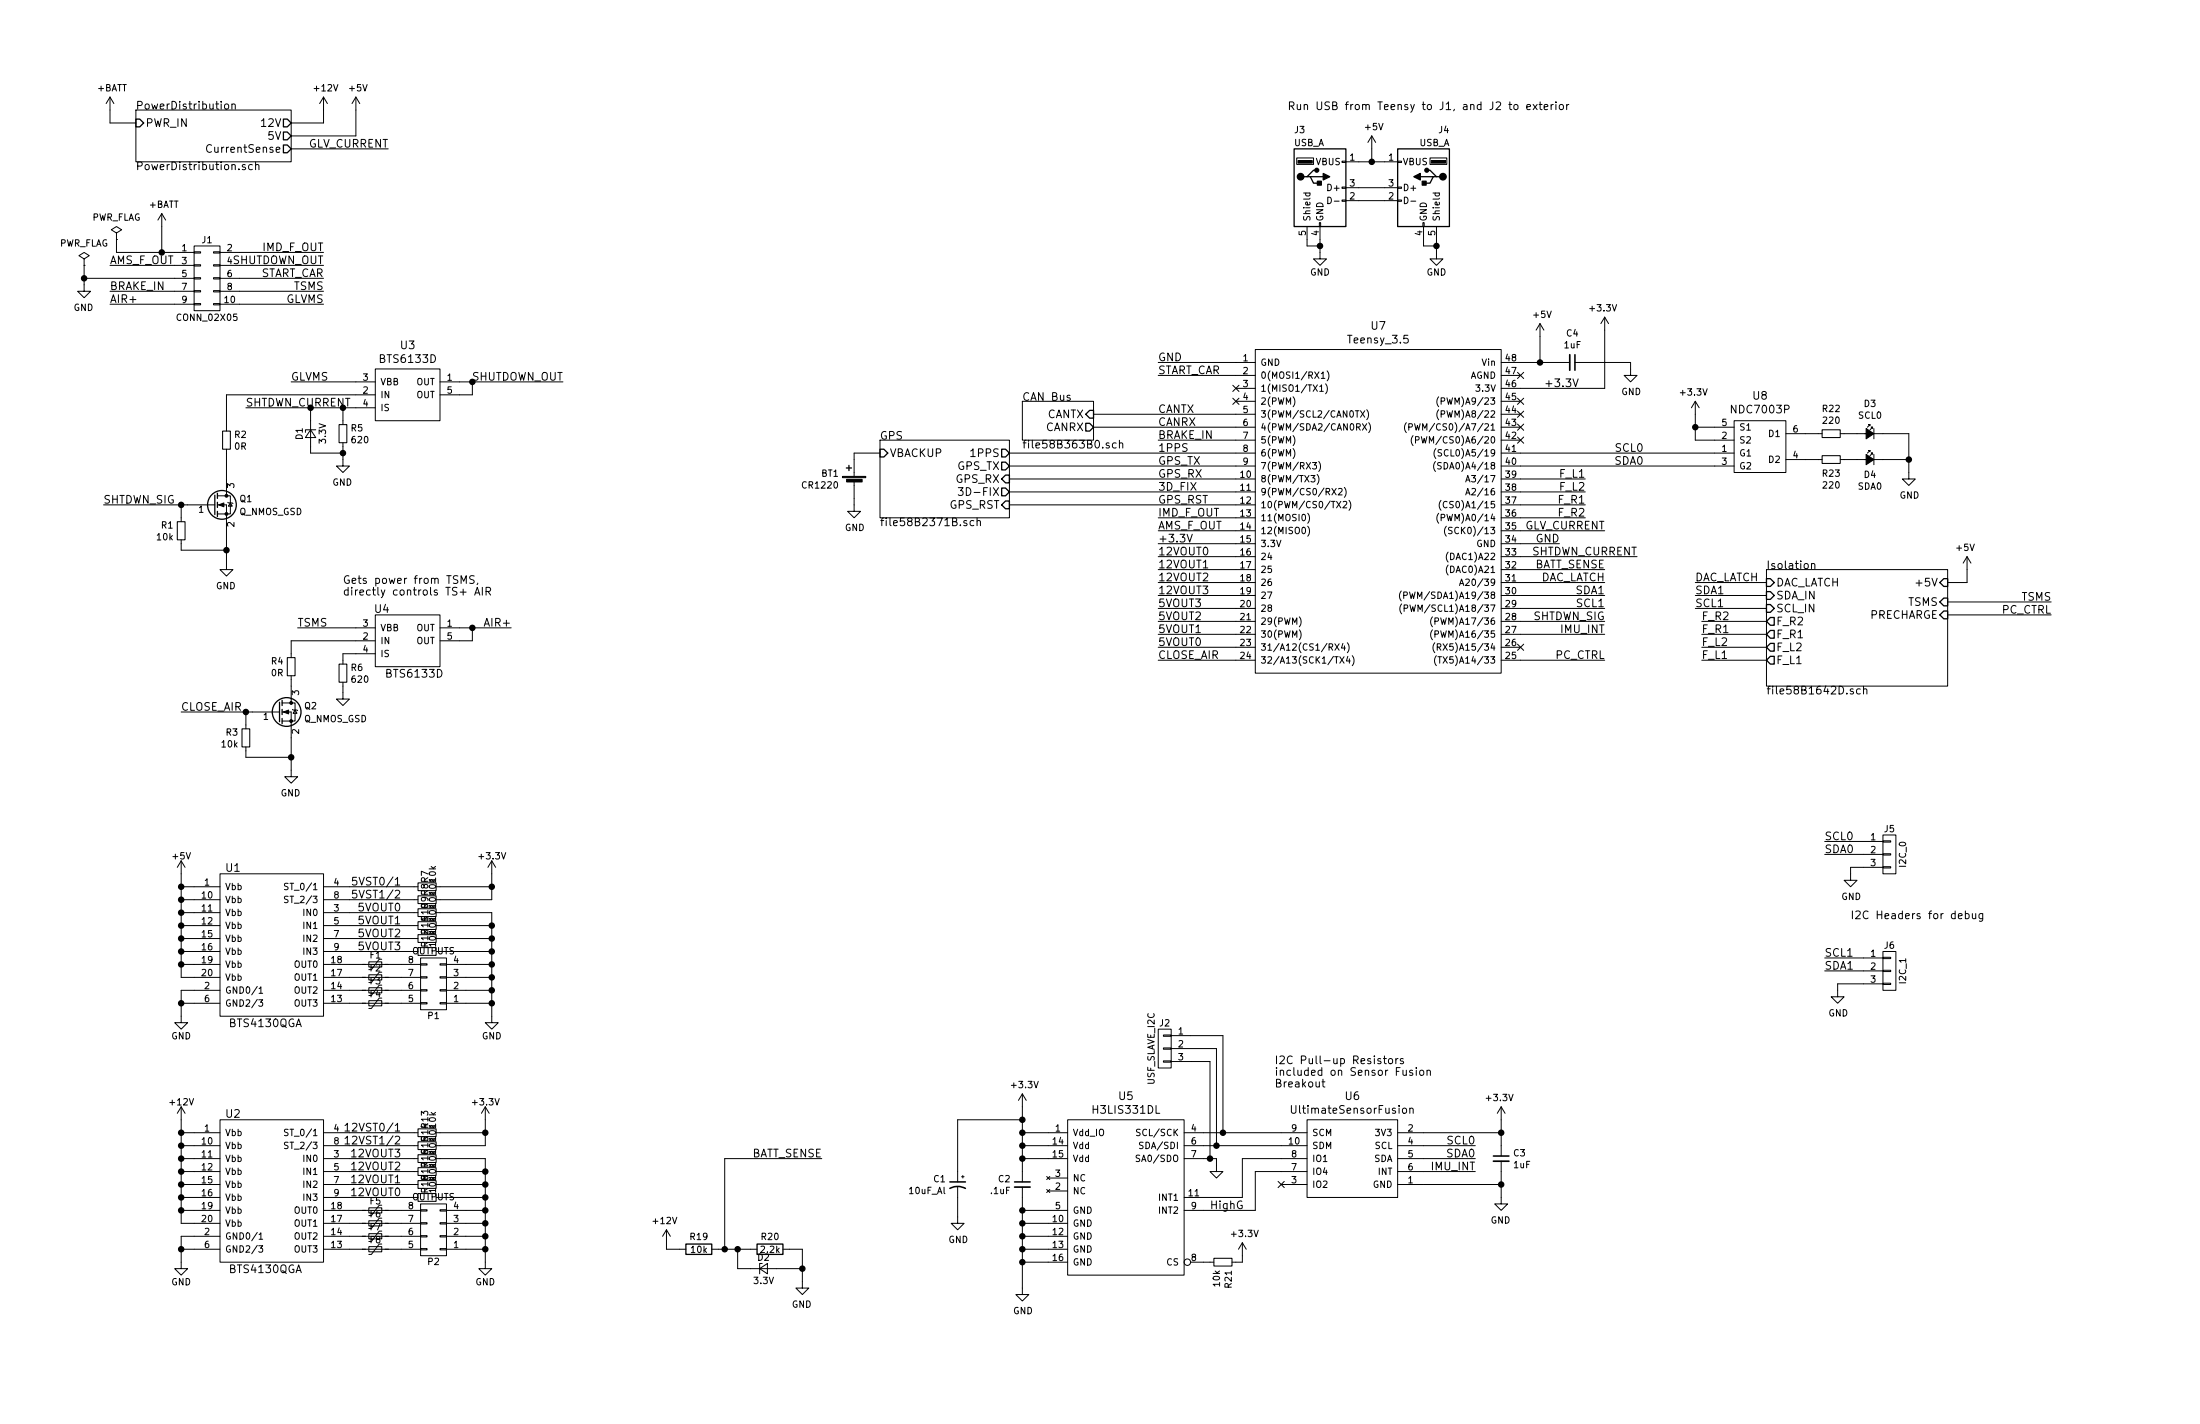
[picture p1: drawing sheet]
<svg xmlns="http://www.w3.org/2000/svg" width="432mm" height="279mm" viewBox="0 0 432 279" stroke-linecap="round" stroke-linejoin="round" font-family="sans-serif">
<g fill="none" stroke="#000" stroke-width=".2">
<path d="M21.6 19.1l-.8 1.2M21.6 19.1v5h5.1M21.6 19.1l.8 1.2M63.5 19.1l-.8 1.2M63.5 19.1v5h-6.4M63.5 19.1l.8 1.2M69.8 19.1l-.7 1.2M69.8 19.1v7.6h-12.7M69.8 19.1l.8 1.2M302.3 20v1.3l.4 .2M305.4 20v.1M26.7 21.6h30.4v10.2h-30.4z"/>
<path d="M41.5 28.5a.72 .72 0 0 0-1 .5 .72 .72 0 0 0 .7 .9l.3-.2M44.1 20.5l.3-.1 .4 .1 .1 .6-.2 .2-.3 .1-.3-.1zM45.5 20.5h.1a.36 .36 0 0 1 .6 .1v.8M45.5 20.4v1M48.1 32.4l-.3-.1-.3 .2 .1 .2 .5 .2v.3h-.6M49.5 32.4l-.4-.1-.3 .3v.4l.1 .2h.6M50.2 32.4a.36 .36 0 0 1 .6 .1v.8M50.2 31.8v1.5M57.1 29.2h19.1M254.5 31h3.3v1.3h-3.3zM255.9 37.9h1.2M256.3 37.9v.3l.2 .3 .5-.1v-.5"/>
<path d="M260.6 38.7a.64 .64 0 0 1 .7 .6 .64 .64 0 0 1-.7 .7zM261.9 39.5h.9M263.4 39.2h.8v.3h-.8zM263.4 36.7h.8v.3h-.8zM263.4 31.6h.8v.3h-.8zM264.2 31.8h10.1M264.2 39.4h10.1M264.2 36.8h10.1M269.2 26.7l-.7 1.2M269.2 26.7v5.1M269.2 26.7l.8 1.2M274.3 39.2h.8v.3h-.8z"/>
<path d="M274.3 36.7h.8v.3h-.8zM274.3 31.6h.8v.3h-.8zM275.6 38.7a.64 .64 0 0 1 .8 .6 .64 .64 0 0 1-.8 .7zM276.9 39.5h1M280.7 31h3.3v1.3h-3.3zM281.3 37.9h1.2M281.7 37.9v.3l.2 .3 .5-.1v-.5M297.2 20.7l.2-.2 .5 .2v.5l-.1 .2-.4 .1-.2-.1zM299.7 21l.7-.1-.1-.3-.4-.1-.2 .2v.7h.6M300.9 20.5l.8 1M301.7 20.5l-.8 1M302.1 20.5h.6"/>
<path d="M303.1 21l.7-.1-.1-.3-.4-.1-.2 .2v.7h.6M304.4 20.5v1M304.9 20.5l-.3 .1-.2 .2M305.4 20.5v1M306.1 20.7l.2-.2 .5 .2 .1 .5-.2 .2-.4 .1-.2-.1zM307.5 20.5v1M307.9 20.5l-.3 .1-.1 .2M16.5 52.1v5.1h-1.3l1.3 1.2 1.3-1.2h-1.3M16.5 52.1h.1M16.5 50.8l-1-.6 1-.7 1 .7-1 .6v1.3M16.5 54.6h21.6M21.6 59.7h16.5"/>
<path d="M21.6 57.2h16.5M21.6 52.1h16.5M22.9 47h.1M22.9 45.7l1-.6-1-.6-1.1 .6 1.1 .6v1.3M22.9 47v2.5h15.2M31.7 41.9l-.7 1.3M31.7 41.9v7.6M31.7 41.9l.8 1.3M38.1 59.6h1.3v.2h-1.3zM38.1 57h1.3v.3h-1.3zM38.1 54.5h1.3v.2h-1.3zM38.1 51.9h1.3v.3h-1.3z"/>
<path d="M38.1 49.4h1.3v.3h-1.3zM38.1 48.3h5.1v12.7h-5.1zM41.9 59.6h1.3v.2h-1.3zM41.9 57h1.3v.3h-1.3zM41.9 54.5h1.3v.2h-1.3zM41.9 51.9h1.3v.3h-1.3zM41.9 49.4h1.3v.3h-1.3zM43.2 59.7h20.3M43.2 57.2h20.3M43.2 52.1h20.3M43.2 49.5h20.3M43.2 54.6h20.3"/>
<path d="M256.5 44.5v3.8h2.6M259 43.7h.2v.8h-.2zM259.1 44.5v6.3h1.2l-1.2 1.3-1.3-1.3h1.3M279.3 43.7h.2v.8h-.2zM279.4 44.5v3.8h2.5M281.9 44.5v6.3h1.3l-1.3 1.3-1.2-1.3h1.2M57.1 74.9h16.6M73.7 72.4h12.7v10.2h-12.7zM73.7 77.5h-29.3v7.1M86.4 74.9h24.1M92.7 74.9v2.6h-6.3M200.7 78.7h13.9v7.7h-13.9z"/>
<path d="M210 77.6l-.3-.1-.3 .3 .1 .2 .5 .1v.4h-.6M227.3 71.1h19.1M227.3 73.7h19.1M242 75.6l1.2 1.2M242 78.1l1.2 1.2M242.6 76.2h3.8M242.6 78.7h3.8M243.2 75.6l-1.2 1.2M243.2 78.1l-1.2 1.2M246.4 68.6h48.2v63.5h-48.2zM259 75.9l.4-.4v1.3M259 76.8h.7"/>
<path d="M259.3 73.3l.4-.3v1.2M259.3 74.2h.7M260.2 75.3a1.51 1.51 0 0 1 0 2M260.5 72.8a1.51 1.51 0 0 1 0 1.9M282.4 77.9a1.51 1.51 0 0 0 0 1.9M282.9 78.7l.6-.1v-.4l-.6-.1v1.2M294.6 71.1h13.5M294.6 73.7h3.8M294.6 78.7h3.8M297.8 73.1l1.3 1.2M297.8 78.1l1.3 1.2M299.1 73.1l-1.3 1.2"/>
<path d="M299.1 78.1l-1.3 1.2M302.3 63.5l-.8 1.3M302.3 63.5v7.6M302.3 63.5l.7 1.3M303.4 75.3h1.2M309.1 71.1h10.9v2.6h1.3l-1.3 1.2-1.2-1.2h1.2M315 62.2l.7 1.3M315 62.2v14h-20.4M315 62.2l-.8 1.3M332.7 78.7v7.7h7.7M332.7 78.7l.8 1.3M332.7 78.7l-.7 1.3"/>
<path d="M20.3 99.1h21.9M35.6 99.1v3.3M42.7 99.1h1.7v12.7h-1.2l1.2 1.2 1.3-1.2h-1.3M42.7 97.3h1.7M43.7 84.6h1.5v3.5h-1.5zM44.4 97.3h.8v3.5h-2.5M44.4 88.1v9.2M44.7 98.6l1 .2M45.2 98.7l.4 .6h-.8zM48.3 80h25.4M61 84.3l1 1.6h-2.1zM61 80v8.9h6.3"/>
<path d="M62 84.3h-2.1v.5M66.5 83.3h1.6v3.6h-1.6zM67.3 86.9v4.5h-1.3l1.3 1.3 1.3-1.3h-1.3M67.3 80v3.3M167.6 94.5v5.8h1.3l-1.3 1.3-1.2-1.3h1.2M172.7 86.4h25.4v15.2h-25.4zM172.7 88.9h-5.1v4.6M188.1 95.7h.9l-.5 .6h.4l.1 .2v.6l-.3 .1h-.4l-.2-.1M198.1 88.9h48.3M198.1 91.4h48.3M198.1 94h48.3M198.1 96.5h48.3"/>
<path d="M198.1 99.1h48.3M214.6 83.8h31.8M214.6 81.3h31.8M219.1 87l-.5-.1-.3 .3v.4l.2 .2h.6M219.7 87h.1a.36 .36 0 0 1 .6 .1v.8M219.7 86.4v1.5M227.3 86.4h19.1M257.6 90.8h.8l-.4 .4 .3 .1v.6l-.1 .1-.6-.1M258.5 93.1a1.51 1.51 0 0 1 0 1.9M258.8 90.6a1.51 1.51 0 0 1 0 1.9M261.4 95.8l.9 1.3M262.3 95.8l-.9 1.3"/>
<path d="M262.3 98.4l.9 1.2M262.7 95.9l.5-.1 .2 .4-.8 .9h.8M263.2 98.4l-.9 1.2M263.6 98.5l.5-.1 .2 .3-.7 .9h.7M263.9 95.6a1.51 1.51 0 0 1 0 2M264.8 98.2a1.51 1.51 0 0 1 0 1.9M267 80.6l.9 1.3M267.4 83.1l.8 1.3M267.9 80.6l-.9 1.3M268.2 80.4a1.51 1.51 0 0 1 0 1.9M268.2 83.1l-.8 1.3M268.6 82.9a1.51 1.51 0 0 1 0 2"/>
<path d="M276 82.9a1.51 1.51 0 0 0 0 2M276.5 83.8l.6-.1 .1-.5-.7-.1v1.3M277.3 85.5a1.51 1.51 0 0 0 0 1.9M277.6 83.1l.4 1.3 .2-.9 .2 .9 .3-1.3M277.8 86.3h.6l.1-.5-.7-.1v1.2M279 85.7l.3 1.2 .2-.9 .3 .9 .3-1.2M281.7 90.6a1.51 1.51 0 0 0 0 1.9M281.8 88a1.51 1.51 0 0 0 0 2M282.4 80.4a1.51 1.51 0 0 0 0 1.9M282.8 98.2a1.51 1.51 0 0 0 0 1.9M282.9 81.3l.6-.1v-.5l-.6-.1v1.3M282.9 90.8l-.7 .1v.3l.6 .3 .1 .3-.2 .2-.5-.1"/>
<path d="M283 88.3l-.5-.1-.3 .2 .1 .3 .6 .3v.4l-.2 .1-.5-.1M284 98.5a.61 .61 0 0 0-.8 .4 .61 .61 0 0 0 .6 .7l.2-.1M287.7 97.1l.4-1.3 .4 1.3M287.7 94.6l.4-1.3 .4 1.3M287.8 96.7h.6M287.8 94.2h.6M294.6 88.9h45.8M294.6 86.4h3.8M294.6 91.4h45.8M294.6 83.8h3.8M294.6 81.3h3.8M294.6 94h16.5"/>
<path d="M294.6 96.5h16.5M294.6 99.1h16.5M297.8 80.7l1.3 1.2M297.8 83.2l1.3 1.2M297.8 85.8l1.3 1.2M299.1 80.7l-1.3 1.2M299.1 83.2l-1.3 1.2M299.1 85.8l-1.3 1.2M332.7 83.8h7.7M340.4 82.6h10.1v10.1h-10.1zM350.5 90.2h7.1M350.5 85.1h7.1"/>
<path d="M357.6 84.3h3.6v1.6h-3.6zM357.6 89.4h3.6v1.5h-3.6zM361.2 85.1h13.4v8.9h1.3l-1.3 1.3-1.2-1.3h1.2M361.2 90.2h13.4M367 83.6v-.3h-.2h.2l-.5 .5M367 88.6v-.2h-.2h.2l-.5 .5M367.5 84.1v-.3h-.2h.2l-.5 .5M367.5 89.2v-.3h-.2h.2l-.5 .5M367.8 84.1v2M367.8 89.2v2M34.8 102.4h1.5v3.5h-1.5zM35.6 105.9v2.1h8.8"/>
<path d="M90.3 116.2h1.2M90.5 114.5v-1.5l.5 1 .5-1v1.5M93.1 113a.62 .62 0 0 0-.8 .1v.4l.7 .4v.4a.62 .62 0 0 1-.8 .1M93.2 116.8l.5-1.6 .5 1.6M93.3 116.3h.7M93.8 114.4l-.2 .3M94.7 115.2v1.6M95.4 116.1l.7-.1 .2-.3-.1-.3-.2-.2h-.6v1.6M95.8 116.1l.5 .7M191.1 102.2l-.4-.1-.3 .3v.5l.2 .2h.5M191.8 102.3v-.1a.36 .36 0 0 1 .6 .2v.7M191.8 101.6v1.5"/>
<path d="M227.3 119.4h19.1M227.3 116.8h19.1M227.3 114.3h19.1M227.3 111.8h19.1M227.3 101.6h19.1M227.3 109.2h19.1M227.3 104.1h19.1M227.3 106.7h19.1M233 104.8l.5 1.5 .5-1.5M256.7 100.7a1.51 1.51 0 0 1 0 2M256.7 103.3a1.51 1.51 0 0 1 0 1.9M275 116a1.51 1.51 0 0 0 0 1.9"/>
<path d="M275.1 118.5a1.51 1.51 0 0 0 0 1.9M275.5 116.8l.6-.1 .1-.4-.7-.1v1.2M275.6 119.4l.6-.1 .1-.5-.7-.1v1.3M276.7 116.2l.3 1.2 .2-.9 .2 .9 .3-1.2M276.7 118.7l.3 1.3 .3-1 .2 1 .3-1.3M282.4 100.7a1.51 1.51 0 0 0 0 2M282.9 101.6l.6-.1v-.5l-.6-.1v1.3M283.9 103.3a1.51 1.51 0 0 0 0 1.9M284.2 110.9a1.51 1.51 0 0 0 0 1.9M284.2 108.3a1.51 1.51 0 0 0 0 2M285 103.5h-.5l-.2 .2 .1 .3 .6 .2v.4l-.2 .1-.5-.1M286.5 114.9l.4-1.3 .4 1.3"/>
<path d="M286.6 114.5h.6M294.6 119.4h20.4M294.6 116.8h20.4M294.6 114.3h20.4M294.6 111.8h20.4M294.6 101.6h16.5M294.6 109.2h26.7M294.6 104.1h20.4M294.6 106.7h11.5M332.7 119.4h14M332.7 116.8h14M332.7 114.3h14"/>
<path d="M346.7 111.8h35.6v22.8h-35.6zM355.5 110.7l.1-.1a.36 .36 0 0 1 .6 .2v.8M355.5 110.6v1M382.3 118.1h20.3M386.1 109.2l.7 1.3M386.1 109.2v5.1h-3.8M386.1 109.2l-.8 1.3M35.6 139.7h19.3M48.3 139.7v3.3M55.4 139.7h1.7v12.7h-1.2l1.2 1.3 1.3-1.3h-1.3M55.4 137.9h1.7M56.4 129h1.5v3.6h-1.5z"/>
<path d="M57.1 137.9h.8v3.6h-2.5M57.1 132.6v5.3M57.4 139.2l1 .2M57.9 139.3l.4 .7h-.8zM58.4 123.2h15.3M66.5 130.3h1.6v3.6h-1.6zM67.3 133.9v3.3h-1.3l1.3 1.2 1.3-1.2h-1.3M73.7 120.7h12.7v10.1h-12.7zM73.7 128.3h-6.4v2M73.7 125.7h-16.6v3.3M86.4 123.2h13.9M92.7 123.2v2.5h-6.3"/>
<path d="M227.3 121.9h19.1M227.3 124.5h19.1M227.3 127h19.1M227.3 129.5h19.1M255 121a1.51 1.51 0 0 1 0 2M255 123.6a1.51 1.51 0 0 1 0 1.9M262 126.3l.8 1.3M262.8 126.3l-.8 1.3M263 128.9l.8 1.2M263.6 126.2l-.3 1h.8M263.8 128.9l-.8 1.2M263.9 126.7v.9"/>
<path d="M264.4 126.1a1.51 1.51 0 0 1 0 2M264.5 128.8l-.2 .9h.7M264.8 129.3v.8M265.4 128.7a1.51 1.51 0 0 1 0 1.9M281.2 123.6a1.51 1.51 0 0 0 0 1.9M281.2 121a1.51 1.51 0 0 0 0 2M281.6 126.1a1.51 1.51 0 0 0 0 2M281.6 124.4h.6l.1-.5-.7-.1v1.2M281.6 121.9l.6-.1 .1-.5-.7-.1v1.3M281.9 128.7a1.51 1.51 0 0 0 0 1.9M282.1 127l.6-.1 .1-.5-.7-.1v1.3M282.2 128.9h.7"/>
<path d="M282.4 127l.4 .6M282.6 128.9v1.2M294.6 121.9h20.4M294.6 124.5h20.4M294.6 127h3.8M294.6 129.5h20.4M297.8 126.4l1.3 1.2M299.1 126.4l-1.3 1.2M334 121.9h12.7M334 124.5h12.7M334 127h12.7M334 129.5h12.7"/>
<path d="M365.1 135.2h-.4l-.3 .3v.4l.1 .2h.6M365.8 135.3v-.1a.36 .36 0 0 1 .6 .2v.8M365.8 134.6v1.6M382.3 120.7h20.3M47.5 143h1.5v3.6h-1.5zM48.3 146.6v2h8.8M35.6 168.9v22.9h7.6M35.6 174h7.6M35.6 179.1h7.6M35.6 176.5h7.6M35.6 168.9l-.8 1.3M35.6 168.9l.7 1.3"/>
<path d="M43.2 171.5h20.3v27.9h-20.3zM56.5 173.4h-.6v.4l.5 .2 .1 .3-.2 .3-.5-.1M56.5 175.9h-.6v.4l.5 .3 .1 .3-.2 .2-.5-.1M63.5 174h18.5M63.5 179.1h18.5M63.5 176.5h18.5M70 172.1h-.8v.8l.2-.2 .5 .1 .2 .6-.4 .3-.5-.2M70 174.7h-.8v.7l.2-.1h.5l.2 .6-.4 .3-.5-.2M82 178.3h3.6v1.5h-3.6zM82 175.8h3.6v1.5h-3.6zM82 173.2h3.6v1.6h-3.6zM84.2 170.5h1.3"/>
<path d="M84.3 171.2a.76 .76 0 0 1 1.2 .3 .74 .74 0 0 1-1.3-.2zM84.3 178.8a.69 .69 0 0 1 1.2 .3 .74 .74 0 0 1-1.3-.1zM84.6 170l.5 .5M85.5 179.9v.7M85.5 170l-.5 .4M85.6 179.1h10.9v21.6h1.3l-1.3 1.2-1.3-1.2h1.3M85.6 174h10.9M96.5 168.9v7.6h-10.9M96.5 168.9l-.7 1.3M96.5 168.9l.8 1.3M358.1 165.1h11.5M358.1 167.6h11.5"/>
<path d="M369.6 170.1h1.5v.2h-1.5zM369.6 167.5h1.5v.3h-1.5zM369.6 165h1.5v.2h-1.5zM369.6 163.8h2.5v7.7h-2.5zM369.6 170.2h-6.4v2.5h1.3l-1.3 1.3-1.3-1.3h1.3M385.7 179.3l.5-.1 .3 .4v.4l-.2 .2h-.6M385.7 178.7v1.6M387.1 179.2v.9a.38 .38 0 0 0 .7 0M387.8 179.2v1.1M389.2 179.2v1.3l-.3 .3-.4-.1M389.2 179.3l-.5-.1-.3 .4v.4l.2 .2h.6M35.6 181.6h7.6"/>
<path d="M35.6 196.9h7.6M35.6 184.2h7.6M35.6 186.7h7.6M35.6 189.2h7.6M43.2 194.3h-7.6v6.4h1.2l-1.2 1.2-1.3-1.2h1.3M50.8 196.2h.8l-.5 .4 .4 .1v.6l-.2 .1-.5-.1M50.9 194l.3-.4v1.3M50.9 194.9h.7M63.5 194.3h19M63.5 181.6h18.5M63.5 196.9h19M63.5 184.2h18.5"/>
<path d="M63.5 186.7h17.8M63.5 191.8h19M63.5 189.2h19M72.4 196.3h2.5v1.1h-2.5zM74.9 190.8h-.5l-1.5 2h-.5M74.9 193.3h-.5l-1.5 2h-.5M74.9 195.8h-.5l-1.5 2.1h-.5M74.9 188.2h-.5l-1.5 2h-.5M82 180.8h3.6v1.6h-3.6zM82 183.4h3.6v1.5h-3.6zM82 185.9h3.6v1.6h-3.6zM82.5 188h5.1v10.1h-5.1z"/>
<path d="M82.5 189.1h1.3v.3h-1.3zM82.5 191.6h1.3v.3h-1.3zM82.5 194.2h1.3v.2h-1.3zM82.5 196.7h1.3v.3h-1.3zM84.2 180.6h1.3M84.3 181.3a.69 .69 0 0 1 1.2 .3 .74 .74 0 0 1-1.3-.1zM84.6 180.2l.5 .4M85.5 180.2h-1.3l.4 .4M85.5 180.2l-.5 .3M85.6 181.6h10.9M85.6 184.2h10.9M86.4 189.1h1.2v.3h-1.2z"/>
<path d="M86.4 191.6h1.2v.3h-1.2zM86.4 194.2h1.2v.2h-1.2zM86.4 196.7h1.2v.3h-1.2zM86.4 186.7h10.1M87.6 194.3h8.9M87.6 196.9h8.9M87.6 191.8h8.9M87.6 189.2h8.9M358.1 188h11.5M358.1 190.5h11.5M369.6 192.9h1.5v.3h-1.5zM369.6 190.4h1.5v.2h-1.5z"/>
<path d="M369.6 187.8h1.5v.3h-1.5zM369.6 186.7h2.5v7.6h-2.5zM369.6 193h-8.9v2.6h1.2l-1.2 1.3-1.3-1.3h1.3M35.6 217.2v22.8h7.6M35.6 217.2l-.8 1.2M35.6 217.2l.7 1.2M43.2 219.7h20.3v28h-20.3zM84.2 218.7h1.3M84.3 219.5a.76 .76 0 0 1 1.2 .2 .74 .74 0 0 1-1.3-.1zM84.6 218.3l.5 .4M85.5 218.3l-.5 .3M95.2 217.2v7.6h-9.6"/>
<path d="M95.2 217.2l-.7 1.2M95.2 217.2l.8 1.2M200.7 214.6v17.3M200.7 214.6l-.8 1.3M200.7 214.6l.7 1.3M200.7 219.7h-12.7v12.2M209.5 219.7h22.9v30.5h-22.9zM227.3 201.9h2.6v7.7h-2.6zM228.3 208.2h1.6v.2h-1.6zM228.3 205.6h1.6v.3h-1.6zM228.3 203.1h1.6v.2h-1.6zM229.9 203.2h10.1v19.1"/>
<path d="M229.9 205.7h8.9v19.1M229.9 208.3h7.6v19M253.5 216.9v1.3l.3 .2h.3l.3-.2v-1.3M256.5 219.7h17.8v15.3h-17.8zM259.5 212.3h.5M259.7 211.8v1.3l.3 .2M271 207.8l-.4-.1-.2 .2 .1 .2 .5 .2v.3h-.6M271.5 207.7h.6M271.7 207.2v1.3l.4 .2M272.6 207.8l.2-.1 .5 .1v.6l-.1 .2-.4 .1-.2-.1zM274 207.7v1M274.4 207.7l-.3 .1-.1 .2"/>
<path d="M275.4 210v.8a.38 .38 0 0 0 .6 0M275.4 207.8l-.3-.1-.3 .2 .1 .2 .5 .2v.3h-.6M275.4 217.5l.4-.1 .3 .3v.5l-.3 .2h-.4l-.1-.2zM276 210v1M276.7 217.6l.1-.1a.36 .36 0 0 1 .6 .2v.7M276.7 217.4v1M277.2 210.1l-.3-.1-.2 .2v.2l.5 .2v.3h-.5M278 209.5v.1M278 210v1M278.7 210.1l.2-.1 .5 .1 .1 .6-.2 .2-.4 .1-.2-.2zM280.1 210.1h.1a.36 .36 0 0 1 .5 .1v.8M280.1 210v1"/>
<path d="M294.6 217.2l.8 1.2M294.6 217.2v9.6M294.6 217.2l-.7 1.2M35.6 237.5h7.6M35.6 222.3h7.6M35.6 227.3h7.6M35.6 229.9h7.6M35.6 232.4h7.6M35.6 224.8h7.6M35.6 235h7.6M56.5 221.6l-.6 .1v.3l.5 .3 .1 .3-.2 .2h-.5M56.5 224.2h-.6v.4l.5 .2 .1 .3-.2 .3-.5-.1"/>
<path d="M63.5 237.5h19M63.5 222.3h18.5M63.5 227.3h18.5M63.5 229.9h18.5M63.5 232.4h18.5M63.5 224.8h18.5M63.5 235h17.8M67.7 220.8l.5-.4v1.5M67.7 223.4l.5-.5v1.6M67.7 221.9h.9M67.7 224.5h.9M74.9 236.5h-.5l-1.5 2h-.5"/>
<path d="M74.9 239h-.5l-1.5 2h-.5M82 226.6h3.6v1.5h-3.6zM82 229.1h3.6v1.5h-3.6zM82 231.6h3.6v1.6h-3.6zM82 234.2h3.6v1.5h-3.6zM82 224h3.6v1.6h-3.6zM82 221.5h3.6v1.5h-3.6zM82.5 236.2h5.1v10.2h-5.1zM82.5 237.4h1.3v.2h-1.3zM82.5 239.9h1.3v.3h-1.3zM84.2 228.9h1.3M84.2 231.4h1.3"/>
<path d="M84.3 229.6a.76 .76 0 0 1 1.2 .3 .74 .74 0 0 1-1.3-.1zM84.3 232.2a.76 .76 0 0 1 1.2 .2 .74 .74 0 0 1-1.3-.1zM84.3 227.1a.69 .69 0 0 1 1.2 .3 .74 .74 0 0 1-1.3-.2zM84.6 228.4l.5 .5M84.6 231l.5 .4M85.5 228.5h-1.3l.4 .4M85.5 231h-1.3l.4 .4M85.5 228.1v.8M85.5 230.7v.7M85.5 233.2v.7M85.5 228.4l-.5 .4M85.5 231l-.5 .3"/>
<path d="M85.6 227.3h9.6v21.6h1.3l-1.3 1.3-1.2-1.3h1.2M85.6 222.3h9.6M85.6 229.9h9.6M85.6 232.4h9.6M86.4 237.4h1.2v.2h-1.2zM86.4 239.9h1.2v.3h-1.2zM86.4 235h8.8M87.6 237.5h7.6M161.3 227.3h-19.1v17.8M188 232.9v7.1h1.2l-1.2 1.3-1.3-1.3h1.3M188.7 230.9h.5M189 230.6v.5"/>
<path d="M200.7 232.9v21.1h1.2l-1.2 1.3-1.3-1.3h1.3M200.7 237.5h8.8M200.7 222.3h8.8M200.7 227.3h8.8M200.7 224.8h8.8M205.4 233.4l.6 .6M205.4 230.8l.6 .6M205.7 233.7h3.8M205.7 231.1h3.8M206 233.4l-.6 .6M206 230.8l-.6 .6M223.7 226.7l-.5-.1-.2 .3 .1 .3 .5 .2v.4l-.1 .1-.5-.1"/>
<path d="M223.8 221.6l-.7 .1v.3l.5 .3 .2 .3-.3 .2h-.4M224.4 224.2h-.7v.4l.5 .2 .2 .3-.3 .3-.5-.1M232.4 227.3h6.4v2.6h1.2l-1.2 1.2-1.3-1.2h1.3M232.4 222.3h24.1M232.4 224.8h24.1M250.9 231.8l1.2 1.2M251.5 232.4h5M252.1 231.8l-1.2 1.2M256.5 229.9h-10.1v7.6h-14M256.5 227.3h-12.7v7.7h-11.4M274.3 222.3h20.3M274.3 227.3h15.3"/>
<path d="M274.3 229.9h15.3M274.3 232.4h20.3M274.3 224.8h15.3M294.6 227.8v8.4h-1.2l1.2 1.3 1.3-1.3h-1.3M35.6 245.1h7.6M43.2 242.6h-7.6v6.3h1.2l-1.2 1.3-1.3-1.3h1.3M50.8 244.4h.8l-.5 .5 .4 .1v.6l-.2 .1-.5-.1M50.9 242.2l.3-.3v1.3M50.9 243.2h.7M63.5 245.1h19M63.5 242.6h19M63.5 240h19"/>
<path d="M72.4 244.6h2.5v1h-2.5zM74.9 241.6h-.5l-1.5 2h-.5M74.9 244.1h-.5l-1.5 2h-.5M82.5 242.4h1.3v.3h-1.3zM82.5 245h1.3v.2h-1.3zM86.4 242.4h1.2v.3h-1.2zM86.4 245h1.2v.2h-1.2zM87.6 245.1h7.6M87.6 242.6h7.6M87.6 240h7.6M130.8 241.3v3.8h3.8M130.8 241.3l.8 1.3"/>
<path d="M130.8 241.3l-.8 1.3M139.7 245.1h8.9M144.8 245.1v3.8h12.7M149.1 248.9l1.5-1v2zM149.6 247.9h-.5v2M153.7 245.1h3.8v7.6h-1.3l1.3 1.3 1.2-1.3h-1.2M200.7 245.1h8.8M200.7 242.6h8.8M200.7 240h8.8M200.7 247.7h8.8M233.7 247.7h4.6M238.3 246.9h3.5v1.5h-3.5z"/>
<path d="M243.8 243.8v3.9h-2M243.8 243.8l-.7 1.3M243.8 243.8l.8 1.3"/>
<circle cx="233" cy="247.6" r=".63"/>
</g>
<g fill="none" stroke="#000" stroke-width=".25">
<path d="M26.7 23.4h.7l.8 .7-.8 .8h-.7zM55.6 28.4h.8l.7 .8-.7 .8h-.8zM55.6 23.4h.8l.7 .7-.7 .8h-.8zM55.6 25.9h.8l.7 .8-.7 .7h-.8zM254 29.2h10.2v15.3h-10.2zM256.5 34.7h.7l.6 1.2h1.3M257.2 34.7h2.5M258.4 33.4h-.6l-1.3 1.3h-.6M274.3 29.2h10.2v15.3h-10.2zM278.8 34.7h2.5M280 33.4h.7l1.2 1.3h.7M281.9 34.7h-.6l-.6 1.2h-1.3"/>
<path d="M42.2 97.2v3.8M42.7 96.8v1M42.7 98.6v1M166.1 91.8h1M166.6 91.3v1M172.7 88.1h.8l.7 .8-.7 .8h-.8zM196.6 95.8h.8l.7 .7-.7 .8h-.8zM196.6 90.7h.8l.7 .7-.7 .8h-.8zM196.6 88.1h.8l.7 .8-.7 .8h-.8zM197.4 93.2h.7v1.5h-.7l-.8-.7zM197.4 98.3h.7v1.5h-.7l-.8-.7zM213.1 83.1h.8l.7 .7-.7 .8h-.8z"/>
<path d="M213.9 80.5h.7v1.5h-.7l-.8-.7zM42.7 100.3v1M346.7 116.1h.8l.7 .7-.7 .8h-.8zM346.7 118.6h.8l.7 .8-.7 .7h-.8zM346.7 113.5h.8l.7 .8-.7 .8h-.8zM380.7 114.3l.8-.8h.8v1.6h-.8zM380.7 118.1l.8-.8h.8v1.6h-.8zM381.5 119.9h.8v1.5h-.8l-.8-.7zM54.9 137.8v3.8M55.4 137.4v1M55.4 139.2v1M347.5 128.8h.7v1.5h-.7l-.8-.8z"/>
<path d="M347.5 126.2h.7v1.6h-.7l-.8-.8zM347.5 123.7h.7v1.5h-.7l-.8-.7zM347.5 121.2h.7v1.5h-.7l-.8-.8zM55.4 141v1M134.6 244.1h5.1v2h-5.1zM148.6 244.1h5.1v2h-5.1z"/>
<circle cx="43.6" cy="99.1" r="2.82"/>
<circle cx="56.3" cy="139.7" r="2.82"/>
</g>
<path d="M308.1 69.6v3M199.1 232.9h3.1M293.1 227.8h3.1" fill="none" stroke="#000" stroke-width=".33"/>
<path d="M309.1 69.6v3M186.4 233.2a3.2 3.2 0 0 1 3.1 0M186.4 231.9h3.1M199.1 231.9h3.1M293.1 226.8h3.1" fill="none" stroke="#000" stroke-width=".3"/>
<g fill="#000" stroke="#000" stroke-width=".2">
<path d="M254.8 31.5h2.8v.5h-2.8zM280.9 31.5h2.8v.5h-2.8zM42.9 99.1l1-.4v.7zM166.2 94.1h3v.5h-3zM165.4 93.5h4.5v.2h-4.5zM366.3 84.1l1.5 1-1.5 1zM366.3 89.2l1.5 1-1.5 1zM55.6 139.7l1-.4v.8z"/>
<circle cx="44.4" cy="97.3" r=".28"/>
<circle cx="44.4" cy="100.8" r=".28"/>
<circle cx="57.1" cy="137.9" r=".28"/>
<circle cx="57.1" cy="141.5" r=".28"/>
</g>
<g fill="#000" stroke="#000" stroke-width=".25">
<path d="M258.6 35.6h.7v.7h-.7zM259.7 34l1.3 .7-1.3 .6zM277.5 34.7l1.3-.7v1.3zM279.1 35.6h.8v.7h-.8z"/>
<circle cx="255.3" cy="34.7" r=".63"/>
<circle cx="258.4" cy="33.4" r=".38"/>
<circle cx="269.2" cy="31.8" r=".51"/>
<circle cx="280" cy="33.4" r=".38"/>
<circle cx="283.2" cy="34.7" r=".63"/>
<circle cx="16.5" cy="54.6" r=".51"/>
<circle cx="31.8" cy="49.5" r=".51"/>
<circle cx="259.1" cy="48.3" r=".51"/>
<circle cx="281.9" cy="48.3" r=".51"/>
<circle cx="302.3" cy="71.1" r=".51"/>
<circle cx="35.6" cy="99.1" r=".51"/>
<circle cx="67.3" cy="88.9" r=".51"/>
<circle cx="332.7" cy="83.8" r=".51"/>
<circle cx="374.6" cy="90.2" r=".51"/>
<circle cx="44.5" cy="108" r=".51"/>
<circle cx="48.3" cy="139.7" r=".51"/>
<circle cx="92.7" cy="123.2" r=".51"/>
<circle cx="57.2" cy="148.6" r=".51"/>
<circle cx="35.6" cy="174" r=".51"/>
<circle cx="35.6" cy="179.1" r=".51"/>
<circle cx="35.6" cy="176.5" r=".51"/>
<circle cx="96.5" cy="174" r=".51"/>
<circle cx="35.6" cy="186.7" r=".51"/>
<circle cx="35.6" cy="184.2" r=".51"/>
<circle cx="35.6" cy="181.6" r=".51"/>
<circle cx="35.6" cy="189.2" r=".51"/>
<circle cx="35.6" cy="196.9" r=".51"/>
<circle cx="96.5" cy="194.3" r=".51"/>
<circle cx="96.5" cy="186.7" r=".51"/>
<circle cx="96.5" cy="184.2" r=".51"/>
<circle cx="96.5" cy="181.6" r=".51"/>
<circle cx="96.5" cy="191.8" r=".51"/>
<circle cx="96.5" cy="189.2" r=".51"/>
<circle cx="96.5" cy="196.9" r=".51"/>
<circle cx="200.7" cy="219.7" r=".51"/>
<circle cx="35.6" cy="237.5" r=".51"/>
<circle cx="35.6" cy="224.8" r=".51"/>
<circle cx="35.6" cy="229.9" r=".51"/>
<circle cx="35.6" cy="227.3" r=".51"/>
<circle cx="35.6" cy="235" r=".51"/>
<circle cx="35.6" cy="222.3" r=".51"/>
<circle cx="35.6" cy="232.4" r=".51"/>
<circle cx="95.3" cy="237.5" r=".51"/>
<circle cx="95.3" cy="229.9" r=".51"/>
<circle cx="95.3" cy="222.3" r=".51"/>
<circle cx="95.3" cy="232.4" r=".51"/>
<circle cx="95.3" cy="235" r=".51"/>
<circle cx="200.7" cy="224.8" r=".51"/>
<circle cx="200.7" cy="227.3" r=".51"/>
<circle cx="200.7" cy="237.5" r=".51"/>
<circle cx="200.7" cy="222.3" r=".51"/>
<circle cx="237.5" cy="227.3" r=".51"/>
<circle cx="238.8" cy="224.8" r=".51"/>
<circle cx="240" cy="222.3" r=".51"/>
<circle cx="294.6" cy="232.4" r=".51"/>
<circle cx="294.6" cy="222.3" r=".51"/>
<circle cx="35.6" cy="245.1" r=".51"/>
<circle cx="95.3" cy="245.1" r=".51"/>
<circle cx="95.3" cy="240" r=".51"/>
<circle cx="95.3" cy="242.6" r=".51"/>
<circle cx="142.2" cy="245.1" r=".51"/>
<circle cx="144.8" cy="245.1" r=".51"/>
<circle cx="157.5" cy="248.9" r=".51"/>
<circle cx="200.7" cy="240" r=".51"/>
<circle cx="200.7" cy="245.1" r=".51"/>
<circle cx="200.7" cy="242.6" r=".51"/>
<circle cx="200.7" cy="247.7" r=".51"/>
</g>
<g font-size="2.1">
<text x="26.7" y="21.5">PowerDistribution</text>
<text x="252.7" y="21.6">Run USB from Teensy to J1, and J2 to exterior</text>
<text x="28.6" y="24.9">PWR_IN</text>
<text x="41.3" y="30">CurrentSense</text>
<text x="51.4" y="24.9">12V</text>
<text x="52.6" y="27.4">5V</text>
<text x="60.3" y="29">GLV_CURRENT</text>
<text x="26.7" y="33.4">PowerDistribution.sch</text>
<text x="21.6" y="51.8">AMS_F_OUT</text>
<text x="45.3" y="51.8">SHUTDOWN_OUT</text>
<text x="51.5" y="49.3">IMD_F_OUT</text>
<text x="21.6" y="56.9">BRAKE_IN</text>
<text x="21.6" y="59.4">AIR+</text>
<text x="50.6" y="54.4">START_CAR</text>
<text x="56" y="59.4">GLVMS</text>
<text x="57.6" y="56.9">TSMS</text>
<text x="269.2" y="64.7">U7</text>
<text x="74.8" y="71.2">BTS6133D</text>
<text x="78.7" y="68.5">U3</text>
<text x="227.3" y="70.9">GND</text>
<text x="264.8" y="67.4">Teensy_3.5</text>
<text x="57.1" y="74.7">GLVMS</text>
<text x="92.3" y="74.7">SHUTDOWN_OUT</text>
<text x="227.3" y="73.4">START_CAR</text>
<text x="304.3" y="75.9">+3.3V</text>
<text x="48.3" y="79.8">SHTDWN_CURRENT</text>
<text x="200.7" y="78.6">CAN Bus</text>
<text x="205.4" y="82">CANTX</text>
<text x="227.3" y="81">CANTX</text>
<text x="227.3" y="83.6">CANRX</text>
<text x="340.1" y="81.1">NDC7003P</text>
<text x="344.1" y="78.4">U8</text>
<text x="172.7" y="86.3">GPS</text>
<text x="174.7" y="89.7">VBACKUP</text>
<text x="190.8" y="89.7">1PPS</text>
<text x="200.7" y="88">file58B363B0.sch</text>
<text x="205.2" y="84.6">CANRX</text>
<text x="227.3" y="88.6">1PPS</text>
<text x="227.3" y="86.1">BRAKE_IN</text>
<text x="317.1" y="88.6">SCL0</text>
<text x="187.6" y="94.7">GPS_RX</text>
<text x="187.8" y="92.2">GPS_TX</text>
<text x="227.3" y="91.2">GPS_TX</text>
<text x="227.3" y="93.7">GPS_RX</text>
<text x="306.2" y="93.7">F_L1</text>
<text x="316.9" y="91.2">SDA0</text>
<text x="20.3" y="98.8">SHTDWN_SIG</text>
<text x="186.3" y="99.8">GPS_RST</text>
<text x="189.5" y="97.3">3D-FIX</text>
<text x="227.3" y="96.3">3D_FIX</text>
<text x="227.3" y="98.8">GPS_RST</text>
<text x="227.3" y="101.3">IMD_F_OUT</text>
<text x="306" y="101.3">F_R2</text>
<text x="306" y="98.8">F_R1</text>
<text x="306.2" y="96.3">F_L2</text>
<text x="172.7" y="103.2">file58B2371B.sch</text>
<text x="227.3" y="106.4">+3.3V</text>
<text x="227.3" y="103.9">AMS_F_OUT</text>
<text x="299" y="103.9">GLV_CURRENT</text>
<text x="301.3" y="106.4">GND</text>
<text x="227.3" y="109">12VOUT0</text>
<text x="227.3" y="111.5">12VOUT1</text>
<text x="300.4" y="109">SHTDWN_CURRENT</text>
<text x="300.9" y="111.5">BATT_SENSE</text>
<text x="346.7" y="111.7">Isolation</text>
<text x="67.3" y="114.6">Gets power from TSMS,</text>
<text x="67.3" y="116.8">directly controls TS+ AIR</text>
<text x="227.3" y="119.1">5VOUT3</text>
<text x="227.3" y="114">12VOUT2</text>
<text x="227.3" y="116.6">12VOUT3</text>
<text x="302" y="114">DAC_LATCH</text>
<text x="309.3" y="116.6">SDA1</text>
<text x="309.5" y="119.1">SCL1</text>
<text x="332.7" y="116.6">SDA1</text>
<text x="332.7" y="119.1">SCL1</text>
<text x="332.7" y="114">DAC_LATCH</text>
<text x="348.6" y="117.6">SDA_IN</text>
<text x="348.6" y="115.1">DAC_LATCH</text>
<text x="374.4" y="118.9">TSMS</text>
<text x="376.5" y="115.1">+5V</text>
<text x="396.7" y="117.9">TSMS</text>
<text x="58.4" y="122.9">TSMS</text>
<text x="73.6" y="120.2">U4</text>
<text x="95.4" y="122.9">AIR+</text>
<text x="227.3" y="124.2">5VOUT1</text>
<text x="227.3" y="121.7">5VOUT2</text>
<text x="300.8" y="121.7">SHTDWN_SIG</text>
<text x="306.5" y="124.2">IMU_INT</text>
<text x="334" y="121.7">F_R2</text>
<text x="334" y="124.2">F_R1</text>
<text x="348.6" y="120.1">SCL_IN</text>
<text x="348.6" y="125.2">F_R1</text>
<text x="348.6" y="122.7">F_R2</text>
<text x="366.8" y="121.4">PRECHARGE</text>
<text x="392.8" y="120.4">PC_CTRL</text>
<text x="227.3" y="129.3">CLOSE_AIR</text>
<text x="227.3" y="126.7">5VOUT0</text>
<text x="305.2" y="129.3">PC_CTRL</text>
<text x="334" y="126.7">F_L2</text>
<text x="334" y="129.3">F_L1</text>
<text x="348.6" y="130.3">F_L1</text>
<text x="348.6" y="127.8">F_L2</text>
<text x="76" y="132.9">BTS6133D</text>
<text x="346.7" y="136.2">file58B1642D.sch</text>
<text x="35.6" y="139.4">CLOSE_AIR</text>
<text x="358.1" y="164.8">SCL0</text>
<text x="358.1" y="167.4">SDA0</text>
<text x="44.4" y="171">U1</text>
<text x="70.5" y="173.7">5VST0/1</text>
<text x="70.5" y="178.8">5VOUT0</text>
<text x="70.5" y="176.3">5VST1/2</text>
<text x="70.5" y="181.4">5VOUT1</text>
<text x="70.5" y="183.9">5VOUT2</text>
<text x="363.2" y="180.3">I2C Headers for debug</text>
<text x="70.5" y="186.4">5VOUT3</text>
<text x="358.1" y="187.7">SCL1</text>
<text x="358.1" y="190.2">SDA1</text>
<text x="45.2" y="201.5">BTS4130QGA</text>
<text x="250.2" y="208.8">I2C Pull-up Resistors</text>
<text x="219.6" y="215.8">U5</text>
<text x="250.2" y="211.1">included on Sensor Fusion</text>
<text x="250.2" y="213.4">Breakout</text>
<text x="264.1" y="215.8">U6</text>
<text x="44.4" y="219.3">U2</text>
<text x="69.3" y="222">12VST0/1</text>
<text x="214.8" y="218.5">H3LIS331DL</text>
<text x="254.2" y="218.5">UltimateSensorFusion</text>
<text x="69.3" y="227.1">12VOUT3</text>
<text x="69.3" y="224.5">12VST1/2</text>
<text x="147.2" y="227.1">BATT_SENSE</text>
<text x="283.9" y="227.1">SDA0</text>
<text x="284.1" y="224.5">SCL0</text>
<text x="69.3" y="232.2">12VOUT1</text>
<text x="69.3" y="229.6">12VOUT2</text>
<text x="281.1" y="229.6">IMU_INT</text>
<text x="69.3" y="234.7">12VOUT0</text>
<text x="237.5" y="237.2">HighG</text>
<text x="45.2" y="249.8">BTS4130QGA</text>
</g>
<g font-size="1.8">
<text x="19.1" y="17.9">+BATT</text>
<text x="61.8" y="17.9">+12V</text>
<text x="68.6" y="17.9">+5V</text>
<text x="253.9" y="28.7">USB_A</text>
<text x="254.1" y="26.1">J3</text>
<text x="268" y="25.5">+5V</text>
<text x="278.5" y="28.7">USB_A</text>
<text x="282.4" y="26.1">J4</text>
<text x="258.2" y="32.4">VBUS</text>
<text x="264.9" y="31.5">1</text>
<text x="272.6" y="31.5">1</text>
<text x="275.3" y="32.4">VBUS</text>
<text x="29.3" y="40.8">+BATT</text>
<text x="260.8" y="37.5">D+</text>
<text x="264.9" y="39.1">2</text>
<text x="264.9" y="36.6">3</text>
<text x="272.6" y="39.1">2</text>
<text x="272.6" y="36.6">3</text>
<text x="275.3" y="37.5">D+</text>
<text x="17.9" y="43.3">PWR_FLAG</text>
<text x="39.7" y="47.7">J1</text>
<text x="256.3" y="46.2" transform="rotate(-90 256.3 46.2)">5</text>
<text x="257.2" y="43.4" transform="rotate(-90 257.2 43.4)">Shield</text>
<text x="258.8" y="46.2" transform="rotate(-90 258.8 46.2)">4</text>
<text x="259.7" y="43.4" transform="rotate(-90 259.7 43.4)">GND</text>
<text x="279.1" y="46.2" transform="rotate(-90 279.1 46.2)">4</text>
<text x="280" y="43.4" transform="rotate(-90 280 43.4)">GND</text>
<text x="281.7" y="46.2" transform="rotate(-90 281.7 46.2)">5</text>
<text x="282.6" y="43.4" transform="rotate(-90 282.6 43.4)">Shield</text>
<text x="11.5" y="48.4">PWR_FLAG</text>
<text x="35.7" y="49.3">1</text>
<text x="35.7" y="51.8">3</text>
<text x="44.6" y="49.3">2</text>
<text x="44.6" y="51.8">4</text>
<text x="35.7" y="54.4">5</text>
<text x="35.7" y="56.9">7</text>
<text x="35.7" y="59.4">9</text>
<text x="44.1" y="59.4">10</text>
<text x="44.6" y="54.4">6</text>
<text x="44.6" y="56.9">8</text>
<text x="257.1" y="54.1">GND</text>
<text x="280" y="54.1">GND</text>
<text x="14.4" y="61">GND</text>
<text x="35" y="62.9">CONN_02X05</text>
<text x="301" y="62.4">+5V</text>
<text x="312.2" y="61.1">+3.3V</text>
<text x="244" y="70.9">1</text>
<text x="247.4" y="71.8">GND</text>
<text x="290.9" y="71.8">Vin</text>
<text x="295.6" y="70.9">48</text>
<text x="307" y="68.3">1uF</text>
<text x="307.5" y="66">C4</text>
<text x="71.3" y="77.2">2</text>
<text x="71.3" y="74.7">3</text>
<text x="74.7" y="75.6">VBB</text>
<text x="81.6" y="75.6">OUT</text>
<text x="87.8" y="74.7">1</text>
<text x="87.8" y="77.2">5</text>
<text x="244" y="73.4">2</text>
<text x="244" y="75.9">3</text>
<text x="247.4" y="74.3">0(MOSI1/RX1)</text>
<text x="247.4" y="76.8">1(MISO1/TX1)</text>
<text x="288.4" y="74.3">AGND</text>
<text x="290" y="76.8">3.3V</text>
<text x="295.6" y="75.9">46</text>
<text x="295.6" y="73.4">47</text>
<text x="318.2" y="77.5">GND</text>
<text x="330" y="77.6">+3.3V</text>
<text x="71.3" y="79.8">4</text>
<text x="74.7" y="78.1">IN</text>
<text x="74.7" y="80.6">IS</text>
<text x="81.6" y="78.1">OUT</text>
<text x="244" y="78.5">4</text>
<text x="244" y="81">5</text>
<text x="244" y="83.6">6</text>
<text x="247.4" y="79.4">2(PWM)</text>
<text x="247.4" y="81.9">3(PWM/SCL2/CAN0TX)</text>
<text x="283.4" y="81.9">(PWM)A8/22</text>
<text x="283.4" y="79.4">(PWM)A9/23</text>
<text x="295.6" y="83.6">43</text>
<text x="295.6" y="81">44</text>
<text x="295.6" y="78.5">45</text>
<text x="338" y="83.6">5</text>
<text x="357.8" y="80.8">R22</text>
<text x="357.9" y="83.1">220</text>
<text x="364.8" y="82.1">SCL0</text>
<text x="365.9" y="79.8">D3</text>
<text x="46.1" y="85.9">R2</text>
<text x="46.1" y="88.2">0R</text>
<text x="59.4" y="86.2" transform="rotate(-90 59.4 86.2)">D1</text>
<text x="64" y="86.9" transform="rotate(-90 64 86.9)">3.3V</text>
<text x="68.9" y="84.6">R5</text>
<text x="69.2" y="86.9">620</text>
<text x="244" y="86.1">7</text>
<text x="244" y="88.6">8</text>
<text x="247.4" y="84.5">4(PWM/SDA2/CAN0RX)</text>
<text x="247.4" y="87">5(PWM)</text>
<text x="247.4" y="89.5">6(PWM)</text>
<text x="279" y="84.5">(PWM/CS0)/A7/21</text>
<text x="279.5" y="87">(PWM/CS0)A6/20</text>
<text x="283.2" y="89.5">(SCL0)A5/19</text>
<text x="295.6" y="88.6">41</text>
<text x="295.6" y="86.1">42</text>
<text x="338" y="88.6">1</text>
<text x="338" y="86.1">2</text>
<text x="341.4" y="89.5">G1</text>
<text x="341.4" y="87">S2</text>
<text x="341.4" y="84.5">S1</text>
<text x="347.2" y="85.7">D1</text>
<text x="351.9" y="89.9">4</text>
<text x="351.9" y="84.8">6</text>
<text x="46" y="95.7" transform="rotate(-90 46 95.7)">3</text>
<text x="65.2" y="95.3">GND</text>
<text x="157.7" y="95.8">CR1220</text>
<text x="161.2" y="93.5">BT1</text>
<text x="243.5" y="93.7">10</text>
<text x="244" y="91.2">9</text>
<text x="247.4" y="92.1">7(PWM/RX3)</text>
<text x="247.4" y="94.6">8(PWM/TX3)</text>
<text x="283" y="92.1">(SDA0)A4/18</text>
<text x="288.9" y="94.6">A3/17</text>
<text x="295.6" y="91.2">40</text>
<text x="295.6" y="93.7">39</text>
<text x="338" y="91.2">3</text>
<text x="341.4" y="92.1">G2</text>
<text x="347.2" y="90.8">D2</text>
<text x="357.8" y="93.5">R23</text>
<text x="357.9" y="95.8">220</text>
<text x="365.9" y="93.8">D4</text>
<text x="39" y="100.6">1</text>
<text x="46.9" y="101">Q_NMOS_GSD</text>
<text x="47.1" y="98.5">Q1</text>
<text x="243.5" y="96.3">11</text>
<text x="243.5" y="98.8">12</text>
<text x="243.5" y="101.3">13</text>
<text x="247.4" y="97.2">9(PWM/CS0/RX2)</text>
<text x="247.4" y="99.7">10(PWM/CS0/TX2)</text>
<text x="284.3" y="99.7">(CS0)A1/15</text>
<text x="288.9" y="97.2">A2/16</text>
<text x="295.6" y="101.3">36</text>
<text x="295.6" y="98.8">37</text>
<text x="295.6" y="96.3">38</text>
<text x="364.6" y="96.1">SDA0</text>
<text x="372.8" y="97.8">GND</text>
<text x="30.9" y="106">10k</text>
<text x="31.7" y="103.7">R1</text>
<text x="46" y="103.4" transform="rotate(-90 46 103.4)">2</text>
<text x="165.8" y="104.2">GND</text>
<text x="243.5" y="103.9">14</text>
<text x="243.5" y="106.4">15</text>
<text x="247.4" y="102.2">11(MOSI0)</text>
<text x="247.4" y="104.8">12(MISO0)</text>
<text x="247.4" y="107.3">3.3V</text>
<text x="283.4" y="102.2">(PWM)A0/14</text>
<text x="285.3" y="104.8">(SCK0)/13</text>
<text x="289.7" y="107.3">GND</text>
<text x="295.6" y="106.4">34</text>
<text x="295.6" y="103.9">35</text>
<text x="243.5" y="109">16</text>
<text x="243.5" y="111.5">17</text>
<text x="247.4" y="109.9">24</text>
<text x="247.4" y="112.4">25</text>
<text x="284.4" y="112.4">(DAC0)A21</text>
<text x="284.4" y="109.9">(DAC1)A22</text>
<text x="295.6" y="111.5">32</text>
<text x="295.6" y="109">33</text>
<text x="384.1" y="108.1">+5V</text>
<text x="42.4" y="115.6">GND</text>
<text x="243.5" y="119.1">20</text>
<text x="243.5" y="114">18</text>
<text x="243.5" y="116.6">19</text>
<text x="247.4" y="114.9">26</text>
<text x="247.4" y="117.5">27</text>
<text x="277.2" y="117.5">(PWM/SDA1)A19/38</text>
<text x="287.9" y="114.9">A20/39</text>
<text x="295.6" y="116.6">30</text>
<text x="295.6" y="114">31</text>
<text x="295.6" y="119.1">29</text>
<text x="71.3" y="125.5">2</text>
<text x="71.3" y="122.9">3</text>
<text x="74.7" y="123.8">VBB</text>
<text x="81.6" y="123.8">OUT</text>
<text x="87.8" y="122.9">1</text>
<text x="87.8" y="125.5">5</text>
<text x="243.5" y="121.7">21</text>
<text x="243.5" y="124.2">22</text>
<text x="247.4" y="120">28</text>
<text x="247.4" y="122.6">29(PWM)</text>
<text x="247.4" y="125.1">30(PWM)</text>
<text x="277.4" y="120">(PWM/SCL1)A18/37</text>
<text x="282.4" y="125.1">(PWM)A16/35</text>
<text x="282.4" y="122.6">(PWM)A17/36</text>
<text x="295.6" y="124.2">27</text>
<text x="295.6" y="121.7">28</text>
<text x="53.3" y="130.4">R4</text>
<text x="68.9" y="131.6">R6</text>
<text x="71.3" y="128">4</text>
<text x="74.7" y="126.4">IN</text>
<text x="74.7" y="128.9">IS</text>
<text x="81.6" y="126.4">OUT</text>
<text x="243.5" y="126.7">23</text>
<text x="243.5" y="129.3">24</text>
<text x="247.4" y="127.6">31/A12(CS1/RX4)</text>
<text x="247.4" y="130.2">32/A13(SCK1/TX4)</text>
<text x="283.3" y="127.6">(RX5)A15/34</text>
<text x="283.5" y="130.2">(TX5)A14/33</text>
<text x="295.6" y="129.3">25</text>
<text x="295.6" y="126.7">26</text>
<text x="53.3" y="132.7">0R</text>
<text x="58.7" y="136.4" transform="rotate(-90 58.7 136.4)">3</text>
<text x="69.2" y="133.9">620</text>
<text x="51.7" y="141.2">1</text>
<text x="58.7" y="144" transform="rotate(-90 58.7 144)">2</text>
<text x="59.6" y="141.7">Q_NMOS_GSD</text>
<text x="59.8" y="139.1">Q2</text>
<text x="43.6" y="146.6">10k</text>
<text x="44.4" y="144.3">R3</text>
<text x="55.1" y="156.2">GND</text>
<text x="367.2" y="164.8">1</text>
<text x="367.2" y="167.4">2</text>
<text x="369.9" y="163.3">J5</text>
<text x="34" y="168.6">+5V</text>
<text x="40.2" y="173.7">1</text>
<text x="65.6" y="173.7">4</text>
<text x="84" y="173.1" transform="rotate(-90 84 173.1)">R7</text>
<text x="94.2" y="168.6">+3.3V</text>
<text x="367.2" y="169.9">3</text>
<text x="374.1" y="170" transform="rotate(-90 374.1 170)">I2C_0</text>
<text x="39.7" y="176.3">10</text>
<text x="39.7" y="178.8">11</text>
<text x="44.2" y="174.6">Vbb</text>
<text x="44.2" y="177.2">Vbb</text>
<text x="44.2" y="179.7">Vbb</text>
<text x="56.8" y="174.6">ST_0/1</text>
<text x="56.8" y="177.2">ST_2/3</text>
<text x="59.7" y="179.7">IN0</text>
<text x="65.6" y="178.8">3</text>
<text x="65.6" y="176.3">8</text>
<text x="84" y="178.2" transform="rotate(-90 84 178.2)">R9</text>
<text x="84" y="175.6" transform="rotate(-90 84 175.6)">R8</text>
<text x="85.5" y="178.1" transform="rotate(-90 85.5 178.1)">10k10k</text>
<text x="361.4" y="176.6">GND</text>
<text x="39.7" y="181.4">12</text>
<text x="39.7" y="183.9">15</text>
<text x="44.2" y="182.2">Vbb</text>
<text x="44.2" y="184.8">Vbb</text>
<text x="59.7" y="182.2">IN1</text>
<text x="59.7" y="184.8">IN2</text>
<text x="65.6" y="181.4">5</text>
<text x="65.6" y="183.9">7</text>
<text x="84" y="185.7" transform="rotate(-90 84 185.7)">R12R11R10</text>
<text x="85.5" y="185.7" transform="rotate(-90 85.5 185.7)">10k</text>
<text x="39.7" y="191.5">20</text>
<text x="39.7" y="186.4">16</text>
<text x="39.7" y="189">19</text>
<text x="44.2" y="187.3">Vbb</text>
<text x="44.2" y="189.9">Vbb</text>
<text x="57.8" y="189.9">OUT0</text>
<text x="59.7" y="187.3">IN3</text>
<text x="65.1" y="191.5">17</text>
<text x="65.1" y="189">18</text>
<text x="65.6" y="186.4">9</text>
<text x="72.6" y="190.6">F2</text>
<text x="72.6" y="188">F1</text>
<text x="80.2" y="191.5">7</text>
<text x="80.2" y="189">8</text>
<text x="80.9" y="187.2">OUTPUTS</text>
<text x="89.1" y="191.5">3</text>
<text x="89.1" y="189">4</text>
<text x="367.2" y="187.7">1</text>
<text x="367.2" y="190.2">2</text>
<text x="369.9" y="186.1">J6</text>
<text x="40.2" y="194.1">2</text>
<text x="40.2" y="196.6">6</text>
<text x="44.2" y="194.9">GND0/1</text>
<text x="44.2" y="197.5">GND2/3</text>
<text x="44.2" y="192.4">Vbb</text>
<text x="57.8" y="197.5">OUT3</text>
<text x="57.8" y="194.9">OUT2</text>
<text x="57.8" y="192.4">OUT1</text>
<text x="65.1" y="196.6">13</text>
<text x="65.1" y="194.1">14</text>
<text x="72.6" y="193.1">F3</text>
<text x="72.6" y="195.7">F4</text>
<text x="80.2" y="196.6">5</text>
<text x="80.2" y="194.1">6</text>
<text x="89.1" y="196.6">1</text>
<text x="89.1" y="194.1">2</text>
<text x="367.2" y="192.8">3</text>
<text x="374.1" y="192.9" transform="rotate(-90 374.1 192.9)">I2C_1</text>
<text x="33.6" y="203.9">GND</text>
<text x="84" y="199.9">P1</text>
<text x="94.6" y="203.9">GND</text>
<text x="227.6" y="201.4">J2</text>
<text x="231.3" y="202.9">1</text>
<text x="358.9" y="199.4">GND</text>
<text x="231.3" y="205.5">2</text>
<text x="231.3" y="208">3</text>
<text x="198.7" y="213.5">+3.3V</text>
<text x="226.6" y="212.8" transform="rotate(-90 226.6 212.8)">USF_SLAVE_I2C</text>
<text x="33.5" y="216.9">+12V</text>
<text x="40.2" y="222">1</text>
<text x="65.6" y="222">4</text>
<text x="92.9" y="216.9">+3.3V</text>
<text x="207.2" y="222">1</text>
<text x="233.8" y="222">4</text>
<text x="253.5" y="222">9</text>
<text x="276.4" y="222">2</text>
<text x="291.9" y="216">+3.3V</text>
<text x="39.7" y="224.5">10</text>
<text x="39.7" y="227.1">11</text>
<text x="44.2" y="222.9">Vbb</text>
<text x="44.2" y="225.4">Vbb</text>
<text x="44.2" y="228">Vbb</text>
<text x="56.8" y="222.9">ST_0/1</text>
<text x="56.8" y="225.4">ST_2/3</text>
<text x="59.7" y="228">IN0</text>
<text x="65.6" y="227.1">3</text>
<text x="65.6" y="224.5">8</text>
<text x="85.5" y="226.3" transform="rotate(-90 85.5 226.3)">10k10k</text>
<text x="206.7" y="224.5">14</text>
<text x="206.7" y="227.1">15</text>
<text x="210.6" y="222.9">Vdd_IO</text>
<text x="210.6" y="225.4">Vdd</text>
<text x="210.6" y="228">Vdd</text>
<text x="223.6" y="222.9">SCL/SCK</text>
<text x="223.6" y="228">SA0/SDO</text>
<text x="224.2" y="225.4">SDA/SDI</text>
<text x="233.8" y="224.5">6</text>
<text x="233.8" y="227.1">7</text>
<text x="253" y="224.5">10</text>
<text x="253.5" y="227.1">8</text>
<text x="257.6" y="228">IO1</text>
<text x="257.6" y="222.9">SCM</text>
<text x="257.6" y="225.4">SDM</text>
<text x="269.6" y="228">SDA</text>
<text x="269.8" y="225.4">SCL</text>
<text x="270.2" y="222.9">3V3</text>
<text x="276.4" y="224.5">4</text>
<text x="276.4" y="227.1">5</text>
<text x="297.1" y="226.9">C3</text>
<text x="39.7" y="229.6">12</text>
<text x="39.7" y="232.2">15</text>
<text x="44.2" y="230.5">Vbb</text>
<text x="44.2" y="233">Vbb</text>
<text x="59.7" y="230.5">IN1</text>
<text x="59.7" y="233">IN2</text>
<text x="65.6" y="229.6">5</text>
<text x="65.6" y="232.2">7</text>
<text x="84" y="234" transform="rotate(-90 84 234)">R18R17R16R15R14R13</text>
<text x="183.3" y="232">C1</text>
<text x="196" y="232">C2</text>
<text x="207.2" y="233.4">2</text>
<text x="207.2" y="230.9">3</text>
<text x="210.6" y="231.8">NC</text>
<text x="253.5" y="232.2">3</text>
<text x="253.5" y="229.6">7</text>
<text x="257.6" y="233">IO2</text>
<text x="257.6" y="230.5">IO4</text>
<text x="269.4" y="233">GND</text>
<text x="270.5" y="230.5">INT</text>
<text x="276.4" y="232.2">1</text>
<text x="276.4" y="229.6">6</text>
<text x="297.1" y="229.2">1uF</text>
<text x="39.7" y="239.8">20</text>
<text x="39.7" y="234.7">16</text>
<text x="39.7" y="237.2">19</text>
<text x="44.2" y="235.6">Vbb</text>
<text x="44.2" y="238.1">Vbb</text>
<text x="57.8" y="238.1">OUT0</text>
<text x="59.7" y="235.6">IN3</text>
<text x="65.1" y="239.8">17</text>
<text x="65.1" y="237.2">18</text>
<text x="65.6" y="234.7">9</text>
<text x="72.6" y="236.3">F5</text>
<text x="72.6" y="238.8">F6</text>
<text x="80.2" y="239.8">7</text>
<text x="80.2" y="237.2">8</text>
<text x="80.9" y="235.5">OUTPUTS</text>
<text x="89.1" y="239.8">3</text>
<text x="89.1" y="237.2">4</text>
<text x="178.5" y="234.3">10uF_Al</text>
<text x="194.5" y="234.3">.1uF</text>
<text x="206.7" y="239.8">10</text>
<text x="207.2" y="237.2">5</text>
<text x="210.6" y="234.3">NC</text>
<text x="210.6" y="238.1">GND</text>
<text x="227.6" y="238.1">INT2</text>
<text x="227.6" y="235.6">INT1</text>
<text x="233.3" y="234.7">11</text>
<text x="233.8" y="237.2">9</text>
<text x="40.2" y="242.3">2</text>
<text x="40.2" y="244.9">6</text>
<text x="44.2" y="243.2">GND0/1</text>
<text x="44.2" y="245.7">GND2/3</text>
<text x="44.2" y="240.7">Vbb</text>
<text x="57.8" y="245.7">OUT3</text>
<text x="57.8" y="243.2">OUT2</text>
<text x="57.8" y="240.7">OUT1</text>
<text x="65.1" y="244.9">13</text>
<text x="65.1" y="242.3">14</text>
<text x="72.6" y="241.4">F7</text>
<text x="72.6" y="243.9">F8</text>
<text x="80.2" y="244.9">5</text>
<text x="80.2" y="242.3">6</text>
<text x="89.1" y="244.9">1</text>
<text x="89.1" y="242.3">2</text>
<text x="128.3" y="240.2">+12V</text>
<text x="135.5" y="243.3">R19</text>
<text x="135.7" y="245.8">10k</text>
<text x="149.4" y="245.8">2.2k</text>
<text x="149.5" y="243.3">R20</text>
<text x="186.1" y="243.9">GND</text>
<text x="206.7" y="242.3">12</text>
<text x="206.7" y="244.9">13</text>
<text x="210.6" y="240.7">GND</text>
<text x="210.6" y="243.2">GND</text>
<text x="210.6" y="245.7">GND</text>
<text x="241.9" y="242.7">+3.3V</text>
<text x="292.6" y="240.1">GND</text>
<text x="84" y="248.2">P2</text>
<text x="148.1" y="251.9">3.3V</text>
<text x="148.7" y="247.3">D2</text>
<text x="206.7" y="247.4">16</text>
<text x="210.6" y="248.3">GND</text>
<text x="228.9" y="248.3">CS</text>
<text x="233.8" y="247.4">8</text>
<text x="33.6" y="252.2">GND</text>
<text x="93.3" y="252.2">GND</text>
<text x="155.4" y="256.6">GND</text>
<text x="198.8" y="257.8">GND</text>
<text x="239.4" y="252.3" transform="rotate(-90 239.4 252.3)">10k</text>
<text x="241.7" y="252.6" transform="rotate(-90 241.7 252.6)">R21</text>
</g>
</svg>
